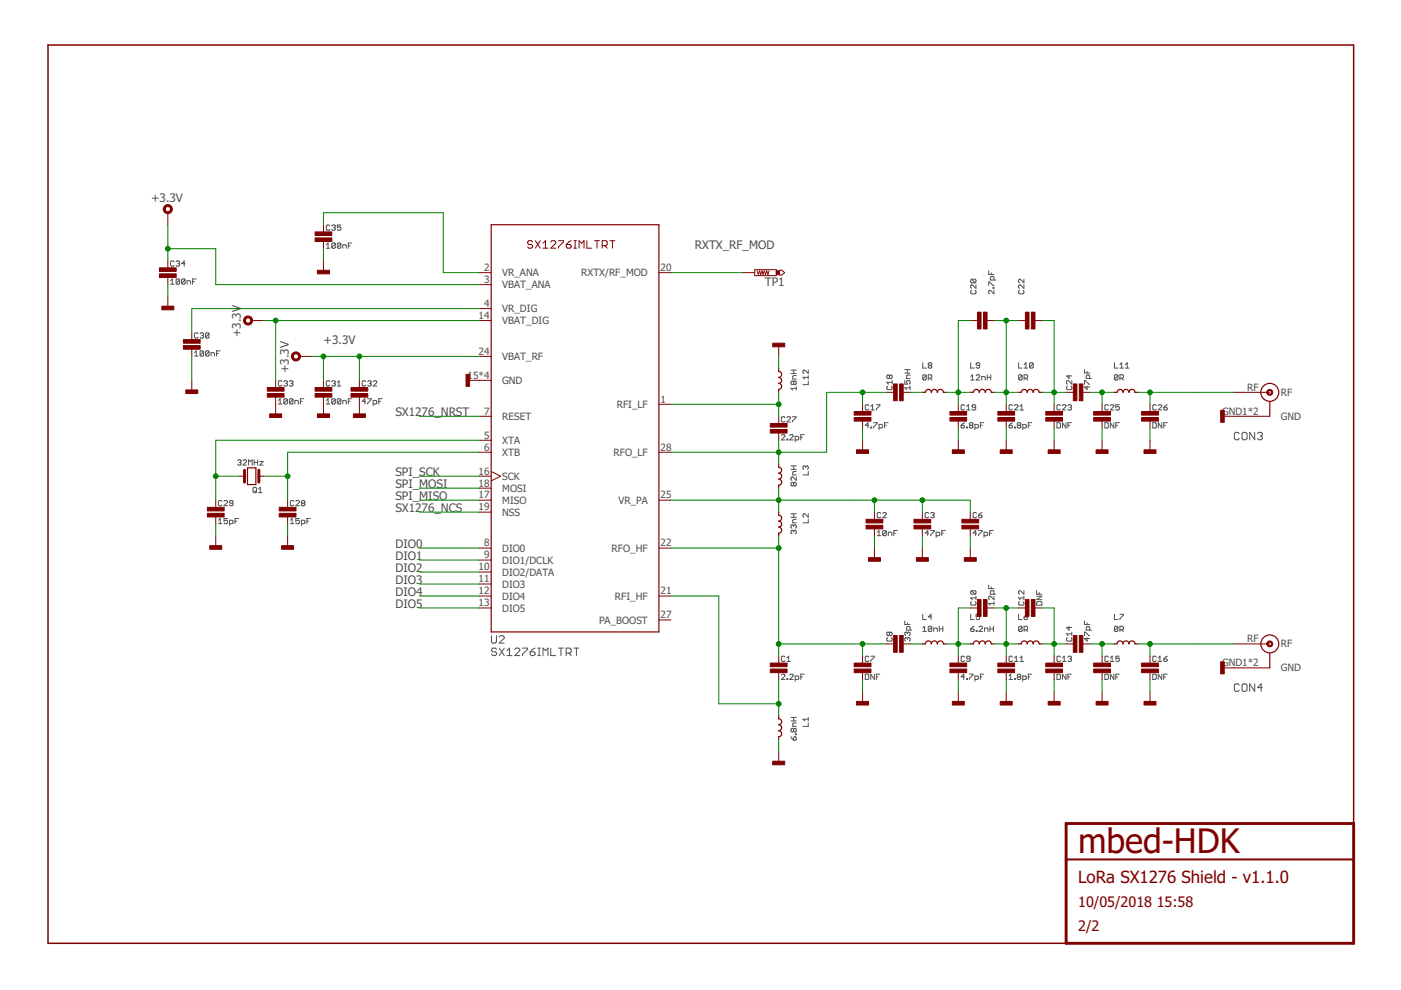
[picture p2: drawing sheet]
<svg xmlns="http://www.w3.org/2000/svg" width="297mm" height="210mm" viewBox="0 0 297 210" stroke-linecap="round" stroke-linejoin="round" font-family="sans-serif">
<g fill="none" stroke="#505050" stroke-width=".21">
<path d="M36.2 59.5l.3-.4v1.2M36.9 55.5l-.2-.2h-.4l-.1 .2v.8l.1 .2h.4l.2-.2M37.3 55.5l.2-.2h.4l.2 .2-.2 .4M37.7 55.9h.2M37.9 55.9l.2 .2-.2 .4h-.4l-.2-.2M38.1 59.3v.8l-.2 .2h-.4l-.2-.2M38.1 59.3l-.2-.2h-.4l-.2 .2v.8M38.1 59.3l-.8 .8M39.2 59.3v.8l-.1 .2h-.4l-.2-.2M39.2 59.3l-.1-.2h-.4l-.2 .2v.8M39.2 59.3l-.7 .8M39.2 55.9h-.7l.6-.6v1.2"/>
<path d="M40.8 59.7h.4M41.6 59.1h-.8v1.2M69.2 51.9l.4-.4v1.1M69.2 52.6h.7M69.9 47.9l-.2-.2h-.3l-.2 .2v.7l.2 .2h.3l.2-.2M70.3 47.9l.2-.2h.4l.2 .2-.2 .4M70.7 48.3h.2M70.9 48.3l.2 .2-.2 .3h-.4l-.2-.2M71.1 51.7l-.2-.2h-.4l-.2 .2v.8M71.1 51.7v.8l-.2 .1h-.4l-.2-.1M71.1 51.7l-.8 .8M72.3 47.7h-.8v.6l.4-.2 .4 .2v.3l-.2 .2h-.4l-.2-.2"/>
<path d="M72.3 51.7l-.2-.2h-.4l-.2 .2v.8M72.3 51.7v.8l-.2 .1h-.4l-.2-.1M72.3 51.7l-.8 .8M72.7 52.6v-.7h.5l.2 .2v.5M73.9 52.1h.3M74.6 51.5h-.7v1.1M206 59.2l-.2 .2v.4l.2 .2h.7M206 59.2h.7l.2 .2v.4l-.2 .2M206 59.2l.7 .8M209.6 57.4v.8h1.1M210.2 57.8v.4M210.7 59.4v-.6l-.2-.2h-.3l-.2 .2v.6h1.1"/>
<path d="M217.1 59.2v.8l-.8-.8-.3 .2v.4l.2 .2M36.2 60.3h.7M39.7 60.3v-.8h.5l.2 .2v.6M41.2 74.8l.4-.4v1.1M41.2 75.5h.8M42 70.8l-.2-.2h-.4l-.2 .2v.7l.2 .2h.4l.2-.2M42.4 70.8l.2-.2h.4l.2 .2-.2 .3M42.8 71.1h.2M43 71.1l.2 .2-.2 .4h-.4l-.2-.2M43.2 74.6v.7l-.2 .2h-.4l-.2-.2M43.2 74.6l-.2-.2h-.4l-.2 .2v.7M43.2 74.6l-.8 .7"/>
<path d="M44.3 74.6v.7l-.2 .2h-.3l-.2-.2M44.3 74.6l-.2-.2h-.3l-.2 .2v.7M44.3 70.8l-.2-.2h-.3l-.2 .2v.7M44.3 70.8v.7l-.2 .2h-.3l-.2-.2M44.3 74.6l-.7 .7M44.3 70.8l-.7 .7M44.7 75.5v-.7h.6l.2 .1v.6M45.9 74.9h.4M46.7 74.4h-.8v1.1M167.7 79.2h1.1M167.7 78.5h1.1M168.3 78.5v.7"/>
<path d="M168.8 79.6h-.5l-.2 .2v.6h.7M171.4 78.5v.7l-.8-.7-.4 .2v.3l.2 .2M171.4 79.6v.8M188.6 79.7l-.2-.2-.4 .2v.4l.2 .2 .4-.2M188.6 79.7l.2-.2 .3 .2v.4l-.1 .2-.4-.2M188.6 79.7v.4M191.8 79.1h1.2M191.8 78.4h1.2M192.4 78.4v.7M193 79.5h-.6l-.2 .2v.6h.8M195.6 76.9v1.1h.8M196.4 79.7l-.2-.2h-.4l-.2 .2v.7"/>
<path d="M196.4 79.7v.7l-.2 .2h-.4l-.2-.2M196.4 79.7l-.8 .7M197 77.5l-.2-.2 .2-.4h.4l.1 .2-.1 .4M197 77.5l-.2 .2 .2 .3h.4l.1-.1-.1-.4M197 77.5h.4M205.8 76.9v1.1h.7M205.8 79.8l.4-.3v1.1M206 61.6l-.2 .1v.4l.2 .2h.7l.2-.2v-.4l-.2-.1M206.9 60.4v.7l-.9-.7-.2 .2v.3l.2 .2M207 79.7l.2-.2h.3l.2 .2v.1l-.7 .8h.7M207.7 77.5h-.5l-.2-.2 .2-.4h.3l.2 .2v.8l-.2 .1h-.3l-.2-.1M209.3 79.5v1.1"/>
<path d="M209.6 60.5v-.7l1.1 .7M210.1 79.5v1.1M210.5 60.9h.2v.2h-.2zM210.7 61.6v.7l-.7-.7-.4 .1v.4l.2 .2M216 76.9v1.1h.7M216.2 61.6l-.2 .1v.4l.2 .2h.7l.2-.2v-.4l-.2-.1M216.7 79.7l-.2-.2h-.3l-.2 .2v.7M216.7 79.7v.7l-.2 .2h-.3l-.2-.2M216.7 79.7l-.7 .7M217.1 60.4v.7l-.9-.7-.2 .2v.3l.2 .2M217.1 78h.8M217.1 77.3l.4-.4v1.1"/>
<path d="M219.1 77.1v.8l-.2 .1h-.4l-.2-.1M219.1 77.1l-.2-.2h-.4l-.2 .2v.8M219.1 77.1l-.8 .8M226.7 79.5v.8l-.6-.6h1.1M229.9 78.4v.7h1.1M230.5 78.7v.4M236.3 76.9v1.1h.7M237 79.7l-.2-.2h-.3l-.2 .2v.7M237 79.7v.7l-.2 .2h-.3l-.2-.2M237 79.7l-.7 .7M237.4 78h.8M237.4 77.3l.4-.4v1.1"/>
<path d="M238.6 78h.8M238.6 77.3l.4-.4v1.1M50.4 97.7l.2-.2h.3l.2 .2-.2 .3M50.8 98h.1M50.9 98l.2 .2-.2 .4h-.3l-.2-.2M51.5 97.7l.2-.2h.4l.2 .2-.8 .9h.8M52.7 98.6v-1.1l.4 .4 .4-.4v1.1M53.9 98h.7M53.9 97.5v1.1M54.6 97.5v1.1M55.1 97.9h.7l-.7 .7h.7M59 85.7h.8"/>
<path d="M59 84.9l.4-.4v1.2M59.8 80.9l-.2-.2h-.4l-.2 .2v.8l.2 .2h.4l.2-.2M60.2 80.9l.2-.2h.3l.2 .2-.2 .4M60.6 81.3h.1M60.7 81.3l.2 .2-.2 .4h-.3l-.2-.2M60.9 84.7v.8l-.2 .2h-.3l-.2-.2M60.9 84.7l-.2-.2h-.3l-.2 .2v.8M60.9 84.7l-.7 .8M61.4 80.9l.1-.2h.4l.2 .2-.2 .4M61.7 81.3h.2M61.9 81.3l.2 .2-.2 .4h-.4l-.1-.2M62.1 84.7v.8l-.2 .2h-.4l-.1-.2"/>
<path d="M62.1 84.7l-.2-.2h-.4l-.1 .2v.8M62.1 84.7l-.7 .8M62.5 85.7v-.8h.6l.2 .2v.6M63.7 85.1h.4M64.4 84.5h-.7v1.2M69.2 84.9l.4-.4v1.2M69.2 85.7h.7M69.9 80.9l-.2-.2h-.3l-.2 .2v.8l.2 .2h.3l.2-.2M70.3 80.9l.2-.2h.4l.2 .2-.2 .4M70.7 81.3h.2M70.9 81.3l.2 .2-.2 .4h-.4l-.2-.2M71.1 84.7v.8l-.2 .2h-.4l-.2-.2"/>
<path d="M71.1 84.7l-.2-.2h-.4l-.2 .2v.8M71.1 84.7l-.8 .8M71.5 81.9h.8M71.5 81.1l.4-.4v1.2M72.3 84.7v.8l-.2 .2h-.4l-.2-.2M72.3 84.7l-.2-.2h-.4l-.2 .2v.8M72.3 84.7l-.8 .8M72.7 85.7v-.8h.5l.2 .2v.6M73.9 85.1h.3M74.6 84.5h-.7v1.2M77.5 80.9l-.2-.2h-.3l-.2 .2v.8l.2 .2h.3l.2-.2M77.5 85.1h-.7l.5-.6v1.2"/>
<path d="M78 84.5h.7l-.7 1.2M78 80.9l.1-.2h.4l.2 .2-.2 .4M78.3 81.3h.2M78.5 81.3l.2 .2-.2 .4h-.4l-.1-.2M79.1 85.7h.6l.2-.2v-.4l-.2-.2h-.6v1.1M79.1 80.9l.2-.2h.4l.2 .2v.2l-.8 .8h.8M80.3 85.1h.4M81 84.5h-.7v1.2M165.7 92.4l.2-.2h.3l.2 .2-.7 .9h.7M166.4 88.5l-.2-.2h-.3l-.2 .2v.8l.2 .2h.3l.2-.2M166.8 93.1h.2v.2h-.2zM166.8 88.5l.2-.2h.4l.2 .2v.2l-.8 .8h.8"/>
<path d="M167.4 92.4l.2-.2h.4l.2 .2-.8 .9h.8M167.7 99.5h1.1M167.7 98.8h1.1M168 88.3h.8l-.8 1.2M168.3 81l.1-.2 .4 .2v.4l-.2 .2-.3-.2M168.3 81v.4M168.3 98.8v.7M168.3 81l-.2-.2-.4 .2v.4l.2 .2 .4-.2M168.6 93.3h.6l.2-.2v-.4l-.2-.2h-.6v1.1M168.8 82v.7M168.8 99.9h-.5l-.2 .2v.6h.7M168.8 82.3h-1.1l.4 .4"/>
<path d="M169.8 92.7h.3M170.5 92.2h-.7v1.1M170.8 99l-.2-.2-.4 .2v.3l.2 .2M170.8 99l.2-.2 .4 .2v.3l-.2 .2M170.8 99v.1M171.4 99.9v.8h-1.2M171.4 80h-1.2l.4 .4M171.4 80.8v.8h-1.2M184.2 86l-.2-.2h-.4l-.1 .2v.7l.1 .2h.4l.2-.2M184.2 90.2h-.7l.5-.6v1.1M184.6 90.6h.2v.1h-.2zM184.6 86.9h.8"/>
<path d="M184.6 86.2l.4-.4v1.1M185.2 89.6h.7l-.7 1.1M185.8 85.8h.7l-.7 1.1M186.4 90.7h.5l.2-.1v-.4l-.2-.2h-.5v1.1M187.5 90.2h.4M188.2 81.9l-.2 .1v.4l.2 .2h.8l.1-.2v-.4l-.1-.1M188.3 89.6h-.8v1.1M189.1 80.7v.7M189.1 81.1h-1.1l.4 .3M191.8 80.7v.7h.6l-.2-.3 .2-.4h.4l.2 .2v.4l-.2 .1M193 81.9v.7M193 82.2h-1.2l.4 .4"/>
<path d="M196.8 80.2h.6l.1-.2-.1-.5h-.6v1.1M197.2 80.2l.3 .4M203.8 90.2h.5l.2 .4-.2 .1h-.3l-.2-.1zM204.5 89.6l-.7 .6M204.5 86l-.2-.2h-.3l-.2 .2v.7l.2 .2h.3l.2-.2M204.9 90.6h.2v.1h-.2zM204.9 86.9h.8M204.9 86.2l.4-.4v1.1M205.7 90.2l-.2-.2 .2-.4h.4l.2 .2-.2 .4M205.7 90.2l-.2 .2 .2 .3h.4l.2-.1-.2-.4M205.7 90.2h.4M205.8 80.6h.7"/>
<path d="M206.7 90.7h.5l.2-.1v-.4l-.2-.2h-.5v1.1M206.9 86.4h-.6l-.2-.2 .2-.4h.4l.2 .2v.7l-.2 .2h-.4l-.2-.2M207.9 90.2h.3M208.1 80.6v-.8h.6l.2 .2v.6M208.6 89.6h-.7v1.1M209.3 80h.8M213.9 90.2h.6l.2 .4-.2 .1h-.4l-.2-.1zM214.7 89.6l-.8 .6M214.7 86l-.2-.2h-.4l-.2 .2v.7l.2 .2h.4l.2-.2M215.1 90.6h.2v.1h-.2zM215.1 86l.2-.2h.3l.2 .2-.7 .9h.7M215.9 90.2l-.2-.2 .2-.4h.3l.2 .2-.2 .4"/>
<path d="M215.9 90.2l-.2 .2 .2 .3h.3l.2-.1-.2-.4M215.9 90.2h.3M216.3 86.2l.3-.4v1.1M216.3 86.9h.7M216.9 90.7h.5l.2-.1v-.4l-.2-.2h-.5v1.1M217.1 80.2h.6l.2-.2v-.3l-.2-.2h-.6v1.1M217.5 80.2l.4 .4M218 90.2h.4M218.8 89.6h-.8v1.1M224.1 89.6h.5l.2 .2v.8l-.2 .1h-.5zM224.8 86l-.2-.2h-.3l-.2 .2v.7l.2 .2h.3l.2-.2M225.3 86l.1-.2h.4l.2 .2-.7 .9h.7"/>
<path d="M226 89.6v1.1l-.7-1.1v1.1M226.3 81.9l-.2 .1v.4l.2 .2h.8l.1-.2v-.4l-.1-.1M226.4 90.2h.4M226.4 86l.2-.2h.4l.2 .2-.2 .4M226.8 86.4h.2M227 86.4l.2 .2-.2 .3h-.4l-.2-.2M227.2 89.6h-.8v1.1M227.2 80.7v.7l-.7-.7-.4 .2v.4l.2 .1M229.9 81.4v-.7l1.1 .7M230.5 81.9v.7l-.6-.6h1.1M231 80.3v-.6l-.1-.2h-.4l-.2 .2v.6h1.1M234.3 89.6h.5l.2 .2v.8l-.2 .1h-.5z"/>
<path d="M235 86l-.2-.2h-.4l-.1 .2v.7l.1 .2h.4l.2-.2M235.4 86l.2-.2h.4l.2 .2-.8 .9h.8M236.2 89.6v1.1l-.8-1.1v1.1M236.6 90.2h.4M237.3 85.8h-.7v.6l.4-.2 .3 .2v.3l-.1 .2h-.4l-.2-.2M237.3 89.6h-.7v1.1M237.4 80.2h.6l.2-.2v-.3l-.2-.2h-.6v1.1M237.8 80.2l.4 .4M244.4 89.6h.6l.2 .2v.8l-.2 .1h-.6zM245.2 86l-.2-.2h-.4l-.2 .2v.7l.2 .2h.4l.2-.2M245.6 86l.2-.2h.3l.2 .2-.7 .9h.7M246.3 89.6v1.1l-.7-1.1v1.1"/>
<path d="M246.7 86.4h.6l.2 .3-.2 .2h-.4l-.2-.2zM246.7 90.2h.4M247.5 89.6h-.8v1.1M247.5 85.8l-.8 .6M262.7 91.9l-.2-.2h-.5l-.3 .2v1.1l.3 .2h.5l.2-.2M263.3 91.9l.3-.2h.5l.3 .2v1.1l-.3 .2h-.5l-.3-.2zM266 91.7v1.5l-1-1.5v1.5M266.6 91.9l.3-.2h.5l.3 .2v.3l-.3 .3M267.1 92.5h.3M267.4 92.5l.3 .2v.3l-.3 .2h-.5l-.3-.2M46.3 111h.8M46.3 110.3l.4-.4v1.1"/>
<path d="M47.1 106.3l-.2-.2h-.4l-.2 .2v.8l.2 .1h.4l.2-.1M47.5 106.3l.2-.2h.3l.2 .2v.2l-.7 .7h.7M48.2 109.9h-.7v.6l.4-.2 .3 .2v.4l-.2 .1h-.3l-.2-.1M48.7 111h.5l.2-.1v-.4l-.2-.2h-.5v1.1M49.4 106.7h-.5l-.2-.2 .2-.4 .5 .2v.8l-.2 .1-.5-.1M49.8 110.5h.4M50.6 109.9h-.8v1.1M53.6 103.5l.2-.2 .6 .2v.8l-.2 .2h-.4l-.2-.2zM54 104.1l.4 .4M54.8 104.5h.7M54.8 103.7l.4-.4v1.2M61.6 110.3l.3-.4v1.1"/>
<path d="M61.6 111h.7M62.3 106.3l-.2-.2h-.4l-.1 .2v.8l.1 .1h.4l.2-.1M62.7 106.3l.2-.2h.4l.2 .2v.2l-.8 .7h.8M63.5 109.9h-.8v.6l.6-.2 .2 .2v.4l-.2 .1h-.4l-.2-.1M63.9 111h.6l.1-.1v-.4l-.1-.2h-.6v1.1M64.1 106.7l-.2-.2 .2-.4h.4l.1 .2-.1 .4M64.1 106.7l-.2 .2 .2 .3h.4l.1-.1-.1-.4M64.1 106.7h.4M65.1 110.5h.3M65.8 109.9h-.7v1.1M167.7 109.7h1.1M167.7 108.9h1.1"/>
<path d="M168.3 102.5l.1-.2 .4 .2v.3l-.2 .2-.3-.2M168.3 111.5l.1-.2 .4 .2v.3l-.2 .2M168.3 112.6l.1-.2 .4 .2v.4l-.2 .2M168.3 102.5v.3M168.3 108.9v.8M168.3 111.5v.2M168.3 112.6v.2M168.3 102.5l-.2-.2-.4 .2v.3l.2 .2 .4-.2M168.3 111.5l-.2-.2-.4 .2v.3l.2 .2M168.3 112.6l-.2-.2-.4 .2v.4l.2 .2M168.8 101.1v.8l-.7-.8-.4 .2v.4l.2 .2M168.8 110.1h-.5l-.2 .2v.5h.7"/>
<path d="M171.4 110.1v.7h-1.2M171.4 108.9v.8l-.8-.8-.4 .2v.4l.2 .2M186 112.8l.4-.3v1.1M186 113.6h.7M186.7 108.8l-.2-.1-.5 .1v.8l.2 .2 .5-.2M187.2 108.8l.1-.1h.4l.2 .1v.2l-.7 .8h.7M187.9 112.6v.8l-.2 .2h-.4l-.1-.2M187.9 112.6l-.2-.1h-.4l-.1 .1v.8M187.9 112.6l-.7 .8M188.3 113.6v-.8h.6l.2 .2v.6M189.5 113h.4M190.2 112.5h-.7v1.1"/>
<path d="M196.9 113h-.7l.5-.5v1.1M196.9 108.8l-.2-.1-.5 .1v.8l.1 .2 .6-.2M197.3 112.5h.8l-.8 1.1M197.3 108.8l.2-.1h.4l.2 .1-.2 .4M197.7 109.2h.2M197.9 109.2l.2 .2-.2 .4h-.4l-.2-.2M198.5 113.6h.6l.1-.2v-.4l-.1-.2h-.6v1.2M199.7 113h.3M200.4 112.5h-.7v1.1M207.1 113h-.8l.6-.5v1.1M207.1 108.8l-.2-.1-.6 .1v.8l.2 .2 .6-.2M207.5 112.5h.7l-.7 1.1"/>
<path d="M207.5 109.2h.5l.2 .4-.2 .2h-.3l-.2-.2zM208.2 108.7l-.7 .5M208.6 113.6h.6l.2-.2v-.4l-.2-.2h-.6v1.2M209.8 113h.4M210.6 112.5h-.8v1.1M104.2 134.8v1.3l.3 .3h.5l.3-.3v-1.3M105.3 137.7l-.3-.3h-.5l-.3 .3v.2l.3 .3h.5l.3 .3v.2l-.3 .3h-.5l-.3-.3M105.8 135l.3-.2h.5l.3 .2v.3l-1.1 1.1h1.1M105.9 137.4l1 1.6M106.9 137.4l-1 1.6M107.5 139h1M107.5 137.9l.5-.5v1.6"/>
<path d="M109.1 137.7l.3-.3h.5l.3 .3v.2l-1.1 1.1h1.1M110.8 137.4h1v.3l-1 1v.3M112.4 138.2h.8l.3 .3v.2l-.3 .3h-.5l-.3-.3zM113.5 137.4l-1.1 .8M114 137.4h.6M114 139h.6M114.3 137.4v1.6M115.1 139v-1.6l.6 .5 .5-.5v1.6M116.8 137.4v1.6h1M118.4 137.4h1.1M118.9 137.4v1.6M120 138.5h.8l.3-.3v-.5l-.3-.3h-.8v1.6"/>
<path d="M120.6 138.5l.5 .5M121.7 137.4h1M122.2 137.4v1.6M166.4 139.3l-.2-.2h-.3l-.2 .2v.8l.2 .2h.3l.2-.2M166.8 139.5l.4-.4v1.2M184.2 139.3l-.2-.2h-.4l-.1 .2v.8l.1 .2h.4l.2-.2M184.6 139.1h.8v.2l-.8 .8v.2M188.2 135.2l-.2 .2v.3l.2 .2h.8l.1-.2v-.3l-.1-.2M188.6 134.2l-.2-.2-.4 .2v.4l.2 .2 .4-.2M188.6 134.2l.2-.2 .3 .2v.4l-.1 .2-.4-.2M188.6 134.2v.4M191.8 131.7v.7h1.2"/>
<path d="M192.4 135.4l-.2-.2-.4 .2v.3l.2 .2M192.4 134.2l-.2-.2-.4 .2v.4l.2 .2M192.4 135.4l.2-.2 .4 .2v.3l-.2 .2M192.4 132.1v.3M192.4 134.2v.2M192.4 135.4v.2M192.4 134.2l.2-.2 .4 .2v.4l-.2 .2M193 133.6v-.6l-.2-.2h-.4l-.2 .2v.6h1.1M195.6 133.2l.4-.4v1.1M195.6 133.9h.8M195.6 130.2v1.2h.8M197.5 133v.7l-.1 .2h-.4l-.2-.2"/>
<path d="M197.5 133l-.1-.2h-.4l-.2 .2v.7M197.5 133l-.7 .7M197.5 130.8h-.7l.6-.6v1.2M198 133.9v-.7h.5l.2 .1v.6M199.2 132.8v1.1M199.2 133.3h.7M199.9 132.8v1.1M204.5 139.3l-.2-.2h-.3l-.2 .2v.8l.2 .2h.3l.2-.2M205.7 139.7h-.6l-.2-.2 .2-.4h.4l.2 .2v.8l-.2 .2h-.4l-.2-.2M205.8 133.3h.6l.1 .4-.1 .2h-.4l-.2-.2zM205.8 130.2v1.2h.7M206 125.2l-.2 .2v.4l.2 .2h.7"/>
<path d="M206 127.6l-.2 .2v.3l.2 .2h.7l.2-.2v-.3l-.2-.2M206 125.2h.7l.2 .2v.4l-.2 .2M206 125.2l.7 .8M206.5 132.8l-.7 .5M206.9 126.4v.7M206.9 126.8h-1.1l.4 .3M207 133.7h.2v.2h-.2zM207.6 133l.2-.2h.3l.2 .2v.2l-.7 .7h.7M207.7 130.2h-.7v.6l.3-.2 .4 .2-.2 .6h-.3l-.2-.2M208.7 133.9v-.7h.6l.2 .1v.6M209.6 124.1v.7h1.1M209.9 133.3h.7"/>
<path d="M209.9 132.8v1.1M210.2 124.4v.4M210.6 132.8v1.1M210.7 128h-1.1l.4 .3M210.7 126v-.6l-.2-.2h-.3l-.2 .2v.6h1.1M210.7 126.4v.7l-.7-.7-.4 .2v.4l.2 .1M210.7 127.6v.7M214.7 139.3l-.2-.2h-.4l-.2 .2v.8l.2 .2h.4l.2-.2M215.1 139.5l.4-.4v1.2M216 130.2v1.2h.7M216.2 127.6l-.2 .2v.3l.2 .2h.7l.2-.2v-.3l-.2-.2M216.3 139.5l.3-.4v1.2"/>
<path d="M216.7 133v.7l-.2 .2h-.3l-.2-.2M216.7 133l-.2-.2h-.3l-.2 .2v.7M216.7 133l-.7 .7M217.1 125.2v.8l-.8-.8-.3 .2v.4l.2 .2M217.1 126.4v.7M217.1 126.8h-1.1l.3 .3M217.1 133.5h.6l.2-.2v-.3l-.2-.2h-.6v1.1M217.1 130.8h.6l.2 .4-.2 .2h-.4l-.2-.2zM217.5 133.5l.4 .4M217.9 130.2l-.8 .6M219.8 126.4h1.1l-1.1 .7h1.1M219.8 125.2v.8h1.1"/>
<path d="M219.8 127.8l.2-.2h.7l.2 .2v.5h-1.1zM220.3 125.6v.4M224.8 139.3l-.2-.2h-.3l-.2 .2v.8l.2 .2h.3l.2-.2M225.3 139.5l.3-.4v1.2M226.3 135.2l-.2 .2 .2 .5h.8l.1-.2v-.3l-.1-.2M226.4 139.3l.2-.2h.4l.2 .2-.2 .4M226.7 132.8v.8l-.6-.6h1.1M226.8 139.7h.2M227 139.7l.2 .2-.2 .4h-.4l-.2-.2M227.2 134v.8M227.2 134.4h-1.1l.4 .4M229.9 134.8v-.8l1.1 .8"/>
<path d="M229.9 131.7v.7h1.1M230.5 135.2v.7l-.6-.5h1.1M230.5 132.1v.3M231 133.6v-.6l-.1-.2h-.4l-.2 .2v.6h1.1M235 139.3l-.2-.2h-.4l-.1 .2v.8l.1 .2h.4l.2-.2M235.4 139.5l.4-.4v1.2M236.3 130.2v1.2h.7M237 133v.7l-.2 .2h-.3l-.2-.2M237 133l-.2-.2h-.3l-.2 .2v.7M237 133l-.7 .7M237.3 139.1h-.7v.6l.4-.2 .3 .2-.1 .6h-.4l-.2-.2M237.4 133.5h.6l.2-.2v-.3l-.2-.2h-.6v1.1"/>
<path d="M237.4 130.2h.8l-.8 1.2M237.8 133.5l.4 .4M245.2 139.3l-.2-.2h-.4l-.2 .2v.8l.2 .2h.4l.2-.2M245.6 139.5l.3-.4v1.2M246.7 139.7h.6l.2 .4-.2 .2h-.4l-.2-.2zM247.5 139.1l-.8 .6M165.7 143.1l.2-.2h.3l.2 .2v.2l-.7 .8h.7M166.8 143.9h.2v.2h-.2zM166.8 140.3h.8M167.4 143.1l.2-.2h.4l.2 .2v.2l-.8 .8h.8M167.7 156.2l.6 .8M167.7 152.8h1.1"/>
<path d="M167.7 152.1h1.1M168.3 154.6l.1-.2 .4 .2v.4l-.2 .2-.3-.2M168.3 152.1v.7M168.3 154.6v.4M168.3 154.6l-.2-.2-.4 .2v.4l.2 .2 .4-.2M168.4 156.2l.4 .2v.4l-.2 .2h-.3v-.6zM168.6 144.1h.6l.2-.2v-.4l-.2-.2h-.6v1.1M168.6 155.6h.2v.2h-.2zM168.8 153.3h-.5l-.2 .2v.5h.7M169.8 143.5h.3M170.5 142.9h-.7v1.2M171.4 153.3v.7h-1.2"/>
<path d="M171.4 152.1v.7M171.4 152.5h-1.2l.4 .3M183.5 142.9h.5l.2 .2v.8l-.2 .2h-.5zM185.4 142.9v1.2l-.8-1.2v1.2M185.8 143.5h.4M186.5 142.9h-.7v1.2M204.5 143.5h-.7l.5-.6v1.2M204.9 143.9h.2v.2h-.2zM205.5 142.9h.8l-.8 1.2M206.7 144.1h.5l.2-.2v-.4l-.2-.2h-.5v1.1M207.9 143.5h.3M208.6 142.9h-.7v1.2"/>
<path d="M213.9 144.1h.8M213.9 143.3l.4-.4v1.2M215.1 143.9h.2v.2h-.2zM215.1 140.3h.7M215.9 143.5l-.2 .2 .2 .4h.3l.2-.2-.2-.4M215.9 143.5l-.2-.2 .2-.4h.3l.2 .2-.2 .4M215.9 143.5h.3M216.3 140.3h.7M216.9 144.1h.5l.2-.2v-.4l-.2-.2h-.5v1.1M218 143.5h.4M218.8 142.9h-.8v1.2M224.1 142.9h.5l.2 .2v.8l-.2 .2h-.5z"/>
<path d="M225.3 140.3h.7M226 142.9v1.2l-.7-1.2v1.2M226.4 143.5h.4M227.2 142.9h-.8v1.2M234.3 142.9h.5l.2 .2v.8l-.2 .2h-.5zM235.4 140.3h.8M236.2 142.9v1.2l-.8-1.2v1.2M236.6 143.5h.4M237.3 142.9h-.7v1.2M244.4 142.9h.6l.2 .2v.8l-.2 .2h-.6zM245.6 140.3h.7M246.3 142.9v1.2l-.7-1.2v1.2"/>
<path d="M246.7 143.5h.4M247.5 142.9h-.8v1.2M262.7 145.3l-.2-.3h-.5l-.3 .3v1l.3 .3h.5l.2-.3M263.6 145h.5l.3 .3v1l-.3 .3h-.5l-.3-.3v-1zM266 145v1.6l-1-1.6v1.6M267.7 145.8h-1.1l.8-.8v1.6"/>
</g>
<path d="M287 174.6v-165.1h-276.8v190.5h215.8" fill="none" stroke="#800000" stroke-width=".32"/>
<path d="M51.8 99.7v2.5M54.9 99.7v2.5M226 174.6h61v25.4h-61z" fill="none" stroke="#800000" stroke-width=".61"/>
<path d="M226 182.2h61" fill="none" stroke="#800000" stroke-width=".42"/>
<g fill="none" stroke="#800000" stroke-width=".25">
<path d="M104.1 47.6h35.6v86.4h-35.6zM165.1 78.1v.6a.63 .63 0 0 1 .6 .7 .63 .63 0 0 1-.6 .6 .63 .63 0 0 1 .6 .6 .63 .63 0 0 1-.6 .7 .63 .63 0 0 1 .6 .6 .63 .63 0 0 1-.6 .6v.7M52.5 99.2h1.8v3.5h-1.8zM165.1 98.4v.7a.63 .63 0 0 1 .6 .6 .63 .63 0 0 1-.6 .6 .63 .63 0 0 1 .6 .7 .63 .63 0 0 1-.6 .6 .63 .63 0 0 1 .6 .6 .63 .63 0 0 1-.6 .7v.6M195.6 83.2h.6a.63 .63 0 0 1 .6-.7 .63 .63 0 0 1 .7 .7 .63 .63 0 0 1 .6-.7 .63 .63 0 0 1 .6 .7 .63 .63 0 0 1 .7-.7 .63 .63 0 0 1 .6 .7h.6M205.7 83.2h.7a.63 .63 0 0 1 .6-.7 .63 .63 0 0 1 .6 .7 .63 .63 0 0 1 .7-.7 .63 .63 0 0 1 .6 .7 .63 .63 0 0 1 .6-.7 .63 .63 0 0 1 .7 .7h.6M215.9 83.2h.6a.63 .63 0 0 1 .6-.7 .63 .63 0 0 1 .7 .7 .63 .63 0 0 1 .6-.7 .63 .63 0 0 1 .7 .7 .63 .63 0 0 1 .6-.7 .63 .63 0 0 1 .6 .7h.7M236.2 83.2h.6a.63 .63 0 0 1 .7-.7 .63 .63 0 0 1 .6 .7 .63 .63 0 0 1 .6-.7 .63 .63 0 0 1 .7 .7 .63 .63 0 0 1 .6-.7 .63 .63 0 0 1 .6 .7h.7M269.2 85.2v3.1M165.1 108.6v.6a.63 .63 0 0 1 .6 .7 .63 .63 0 0 1-.6 .6 .63 .63 0 0 1 .6 .6 .63 .63 0 0 1-.6 .7 .63 .63 0 0 1 .6 .6 .63 .63 0 0 1-.6 .6v.7M195.6 136.5h.6a.63 .63 0 0 1 .6-.6 .63 .63 0 0 1 .7 .6 .63 .63 0 0 1 .6-.6 .63 .63 0 0 1 .6 .6 .63 .63 0 0 1 .7-.6 .63 .63 0 0 1 .6 .6h.6M205.7 136.5h.7a.63 .63 0 0 1 .6-.6 .63 .63 0 0 1 .6 .6 .63 .63 0 0 1 .7-.6 .63 .63 0 0 1 .6 .6 .63 .63 0 0 1 .6-.6 .63 .63 0 0 1 .7 .6h.6"/>
<path d="M215.9 136.5h.6a.63 .63 0 0 1 .6-.6 .63 .63 0 0 1 .7 .6 .63 .63 0 0 1 .6-.6 .63 .63 0 0 1 .7 .6 .63 .63 0 0 1 .6-.6 .63 .63 0 0 1 .6 .6h.7M236.2 136.5h.6a.63 .63 0 0 1 .7-.6 .63 .63 0 0 1 .6 .6 .63 .63 0 0 1 .6-.6 .63 .63 0 0 1 .7 .6 .63 .63 0 0 1 .6-.6 .63 .63 0 0 1 .6 .6h.7M269.2 138.6v3M165.1 151.8v.6a.63 .63 0 0 1 .6 .6 .63 .63 0 0 1-.6 .7 .63 .63 0 0 1 .6 .6 .63 .63 0 0 1-.6 .6 .63 .63 0 0 1 .6 .7 .63 .63 0 0 1-.6 .6v.6"/>
<circle cx="269.2" cy="83.2" r="1.91"/>
<circle cx="269.2" cy="136.5" r="1.91"/>
</g>
<g fill="none" stroke="#800000" stroke-width=".21">
<path d="M35.6 45.1v2.5M35.6 55.3v1.5M35.6 58.8v1.5M68.6 47.6v1.6M68.6 51.2v1.5M68.6 55.3v2.5M101.6 57.8h2.5M112.9 51.3l-.3-.3h-.5l-.2 .3v.3l.2 .2h.5l.3 .3v.2l-.3 .3h-.5l-.2-.3M113.5 51l1.1 1.6M114.6 51l-1.1 1.6M115.1 52.6h1.1M115.1 51.6l.6-.6v1.6"/>
<path d="M116.8 51.3l.2-.3h.6l.2 .3v.3l-1 1h1M118.4 51h1.1v.3l-1.1 1v.3M120.1 51.8h.7l.3 .3v.2l-.3 .3h-.5l-.2-.3zM121.1 51l-.5 .3-.5 .5M121.7 51h.5M121.7 52.6h.5M121.9 51v1.6M122.8 52.6v-1.6l.5 .6 .5-.6v1.6M124.4 51v1.6h1.1M126 51h1.1M126.6 51v1.6M127.7 52.1h.8l.2-.3v-.5l-.2-.3h-.8v1.6"/>
<path d="M128.2 52.1l.5 .5M129.3 51h1.1M129.9 51v1.6M139.7 57.8h2.5M157.5 57.8h2.5M160 57.2h4.6v1.2h-4.6zM160.5 57.4l.3 .8 .2-.8 .3 .8 .2-.8 .3 .8 .3-.8 .2 .8 .3-.8 .2 .8 .3-.8M165.2 57.3h.5l.7 .5-.7 .5h-.5zM35.6 62.9v2.5M40.7 70.5v1.5M40.7 74v1.6M53.4 68h2.5"/>
<path d="M63.5 75.6h2.6M101.6 60.3h2.5M101.6 65.4h2.5M101.6 68h2.5M101.6 75.6h2.5M165.1 73v2.6M205.7 68h1.5M209.3 68h1.5M215.9 68h1.5M219.4 68h1.6M40.7 80.6v2.6M58.4 80.6v1.6"/>
<path d="M58.4 84.2v4.1M68.6 80.6v1.6M68.6 84.2v4.1M76.2 80.6v1.6M76.2 84.2v4.1M99.1 80.6h5M101.6 93.3h2.5M101.6 95.9h2.5M101.6 88.3h2.5M104.1 100l2 1-2 1M139.7 95.9h2.5M139.7 85.7h2.5"/>
<path d="M165.1 88.3v1.5M165.1 91.8v1.5M182.9 85.7v1.5M182.9 89.3v1.5M182.9 93.3v2.6M187.9 83.2h1.6M191.5 83.2h1.5M203.2 85.7v1.5M203.2 89.3v1.5M203.2 93.3v2.6M213.3 85.7v1.5M213.3 89.3v1.5"/>
<path d="M213.3 93.3v2.6M223.5 85.7v1.5M223.5 89.3v1.5M223.5 93.3v2.6M226 83.2h1.6M229.6 83.2h1.5M233.7 85.7v1.5M233.7 89.3v1.5M233.7 93.3v2.6M243.8 85.7v1.5M243.8 89.3v1.5M243.8 93.3v2.6"/>
<path d="M259.1 88.3h10.1M261.6 83.2h7.6M45.7 106v1.6M45.7 109.6v1.5M45.7 113.7v2.5M50.8 101h1M54.9 101h1M61 106v1.6M61 109.6v1.5M61 113.7v2.5M101.6 116.2h2.5M101.6 118.7h2.5"/>
<path d="M101.6 101h2.5M101.6 106h2.5M101.6 103.5h2.5M101.6 108.6h2.5M139.7 116.2h2.5M139.7 106h2.5M185.4 108.6v1.5M185.4 112.1v1.6M185.4 116.2v2.5M195.6 108.6v1.5M195.6 112.1v1.6M195.6 116.2v2.5"/>
<path d="M205.7 108.6v1.5M205.7 112.1v1.6M205.7 116.2v2.5M101.6 121.3h2.5M101.6 123.8h2.5M101.6 126.4h2.5M101.6 128.9h2.5M139.7 126.4h2.5M139.7 131.4h2.5M165.1 139.1v1.5M182.9 139.1v1.5M187.9 136.5h1.6"/>
<path d="M191.5 136.5h1.5M203.2 139.1v1.5M205.7 128.9h1.5M209.3 128.9h1.5M213.3 139.1v1.5M215.9 128.9h1.5M219.4 128.9h1.6M223.5 139.1v1.5M226 136.5h1.6M229.6 136.5h1.5M233.7 139.1v1.5M243.8 139.1v1.5"/>
<path d="M261.6 136.5h7.6M165.1 142.6v1.5M165.1 159.4v2.5M182.9 142.6v1.5M182.9 146.7v2.5M203.2 142.6v1.5M203.2 146.7v2.5M213.3 142.6v1.5M213.3 146.7v2.5M223.5 142.6v1.5M223.5 146.7v2.5M233.7 142.6v1.5"/>
<path d="M233.7 146.7v2.5M243.8 142.6v1.5M243.8 146.7v2.5M259.1 141.6h10.1"/>
</g>
<g fill="#800000" stroke="#800000" stroke-width=".21">
<path d="M163.3 140.6h3.6v.8h-3.6z"/>
<path d="M163.3 141.9h3.6v.7h-3.6z"/>
<path d="M163.8 161.4h2.6v.8h-2.6z"/>
<path d="M183.6 110.1h3.6v.8h-3.6z"/>
<path d="M183.6 111.4h3.6v.7h-3.6z"/>
<path d="M193.8 110.1h3.5v.8h-3.5z"/>
<path d="M193.8 111.4h3.5v.7h-3.5z"/>
<path d="M203.9 110.1h3.6v.8h-3.6z"/>
<path d="M203.9 111.4h3.6v.7h-3.6z"/>
<path d="M194.3 118.2h2.5v.8h-2.5z"/>
<path d="M204.4 118.2h2.6v.8h-2.6z"/>
<path d="M184.1 118.2h2.6v.8h-2.6z"/>
<path d="M181.1 140.6h3.6v.8h-3.6z"/>
<path d="M181.1 141.9h3.6v.7h-3.6z"/>
<path d="M189.5 134.7h.7v3.6h-.7z"/>
<path d="M190.7 134.7h.8v3.6h-.8z"/>
<path d="M201.4 140.6h3.6v.8h-3.6z"/>
<path d="M201.4 141.9h3.6v.7h-3.6z"/>
<path d="M207.2 127.1h.8v3.6h-.8z"/>
<path d="M208.5 127.1h.8v3.6h-.8z"/>
<path d="M211.6 140.6h3.5v.8h-3.5z"/>
<path d="M211.6 141.9h3.5v.7h-3.5z"/>
<path d="M217.4 127.1h.8v3.6h-.8z"/>
<path d="M218.7 127.1h.7v3.6h-.7z"/>
<path d="M221.7 140.6h3.6v.8h-3.6z"/>
<path d="M221.7 141.9h3.6v.7h-3.6z"/>
<path d="M227.6 134.7h.7v3.6h-.7z"/>
<path d="M228.8 134.7h.8v3.6h-.8z"/>
<path d="M231.9 140.6h3.5v.8h-3.5z"/>
<path d="M231.9 141.9h3.5v.7h-3.5z"/>
<path d="M242 140.6h3.6v.8h-3.6z"/>
<path d="M242 141.9h3.6v.7h-3.6z"/>
<path d="M181.6 148.7h2.5v.8h-2.5z"/>
<path d="M201.9 148.7h2.5v.8h-2.5z"/>
<path d="M212.1 148.7h2.5v.8h-2.5z"/>
<path d="M222.2 148.7h2.6v.8h-2.6z"/>
<path d="M232.4 148.7h2.5v.8h-2.5z"/>
<path d="M242.5 148.7h2.6v.8h-2.6z"/>
<path d="M181.1 87.2h3.6v.8h-3.6z"/>
<path d="M181.1 88.5h3.6v.8h-3.6z"/>
<path d="M189.5 81.4h.7v3.6h-.7z"/>
<path d="M190.7 81.4h.8v3.6h-.8z"/>
<path d="M201.4 87.2h3.6v.8h-3.6z"/>
<path d="M201.4 88.5h3.6v.8h-3.6z"/>
<path d="M207.2 66.2h.8v3.5h-.8z"/>
<path d="M208.5 66.2h.8v3.5h-.8z"/>
<path d="M211.6 87.2h3.5v.8h-3.5z"/>
<path d="M211.6 88.5h3.5v.8h-3.5z"/>
<path d="M217.4 66.2h.8v3.5h-.8z"/>
<path d="M218.7 66.2h.7v3.5h-.7z"/>
<path d="M221.7 87.2h3.6v.8h-3.6z"/>
<path d="M221.7 88.5h3.6v.8h-3.6z"/>
<path d="M227.6 81.4h.7v3.6h-.7z"/>
<path d="M228.8 81.4h.8v3.6h-.8z"/>
<path d="M231.9 87.2h3.5v.8h-3.5z"/>
<path d="M231.9 88.5h3.5v.8h-3.5z"/>
<path d="M242 87.2h3.6v.8h-3.6z"/>
<path d="M242 88.5h3.6v.8h-3.6z"/>
<path d="M181.6 95.4h2.5v.7h-2.5z"/>
<path d="M201.9 95.4h2.5v.7h-2.5z"/>
<path d="M212.1 95.4h2.5v.7h-2.5z"/>
<path d="M222.2 95.4h2.6v.7h-2.6z"/>
<path d="M232.4 95.4h2.5v.7h-2.5z"/>
<path d="M242.5 95.4h2.6v.7h-2.6z"/>
<path d="M163.3 89.8h3.6v.8h-3.6z"/>
<path d="M163.3 91.1h3.6v.7h-3.6z"/>
<path d="M163.8 72.8h2.6v.7h-2.6z"/>
<path d="M59.2 107.6h3.6v.7h-3.6z"/>
<path d="M59.2 108.8h3.6v.8h-3.6z"/>
<path d="M44 107.6h3.5v.7h-3.5z"/>
<path d="M44 108.8h3.5v.8h-3.5z"/>
<path d="M59.7 115.7h2.6v.8h-2.6z"/>
<path d="M44.5 115.7h2.5v.8h-2.5z"/>
<path d="M38.9 72h3.5v.8h-3.5z"/>
<path d="M38.9 73.3h3.5v.7h-3.5z"/>
<path d="M39.4 82.7h2.5v.7h-2.5z"/>
<path d="M98.8 79.4h.8v2.5h-.8z"/>
<path d="M66.8 82.2h3.6v.7h-3.6z"/>
<path d="M66.8 83.4h3.6v.8h-3.6z"/>
<path d="M74.4 82.2h3.6v.7h-3.6z"/>
<path d="M74.4 83.4h3.6v.8h-3.6z"/>
<path d="M67.3 87.8h2.5v.7h-2.5z"/>
<path d="M74.9 87.8h2.6v.7h-2.6z"/>
<path d="M56.7 82.2h3.5v.7h-3.5z"/>
<path d="M56.7 83.4h3.5v.8h-3.5z"/>
<path d="M57.2 87.8h2.5v.7h-2.5z"/>
<path d="M33.8 56.8h3.6v.8h-3.6z"/>
<path d="M33.8 58.1h3.6v.7h-3.6z"/>
<path d="M34.3 64.9h2.6v.8h-2.6z"/>
<path d="M66.8 49.2h3.6v.7h-3.6z"/>
<path d="M66.8 50.4h3.6v.8h-3.6z"/>
<path d="M67.3 57.3h2.5v.8h-2.5z"/>
<path d="M164.6 57.4h.6v.8h-.6z"/>
<path d="M258.8 87h.8v2.5h-.8z"/>
<path d="M258.8 140.3h.8v2.6h-.8z"/>
</g>
<g fill="#800000" stroke="#800000" stroke-width=".21">
<path d="M34.8 43.8a.97 .97 0 0 1 1.6 0 .97 .97 0 0 1-.5 1.5 .97 .97 0 0 1-1.3-1h.4a.56 .56 0 0 1 .8-.5 .56 .56 0 0 1 .2 .9 .56 .56 0 0 1-.9-.2l-.1-.2h-.4z" fill-rule="evenodd"/>
<path d="M51.8 67.4a.97 .97 0 0 1 1.6 0 .97 .97 0 0 1-.5 1.5 .97 .97 0 0 1-1.3-.9h.4a.56 .56 0 0 1 .8-.6 .56 .56 0 0 1 .2 .9 .56 .56 0 0 1-.9-.2l-.1-.1h-.4z" fill-rule="evenodd"/>
<path d="M62 75a.97 .97 0 0 1 1.6 0 .97 .97 0 0 1-.6 1.5 .97 .97 0 0 1-1.2-.9h.4a.56 .56 0 0 1 .7-.6 .56 .56 0 0 1 .3 .9 .56 .56 0 0 1-1-.1v-.2h-.4z" fill-rule="evenodd"/>
<path d="M268.8 82.7a.63 .63 0 0 1 1 .2 .63 .63 0 0 1-.4 .9 .63 .63 0 0 1-.8-.6h.2a.38 .38 0 0 1 .6-.3 .38 .38 0 0 1 .1 .6 .38 .38 0 0 1-.6-.2l-.1-.1h-.2z" fill-rule="evenodd"/>
<path d="M268.8 136.1a.62 .62 0 0 1 1 .1 .62 .62 0 0 1-.4 .9 .62 .62 0 0 1-.8-.6h.2a.38 .38 0 0 1 .6-.3 .38 .38 0 0 1 .1 .6 .38 .38 0 0 1-.6-.1l-.1-.2h-.2z" fill-rule="evenodd"/>
</g>
<g fill="none" stroke="#008000" stroke-width=".21">
<path d="M35.6 52.7h10.1v7.6h55.9M35.6 47.6v7.7M68.6 47.6v-2.5h25.4v12.7h7.6M68.6 52.7v2.6M142.2 57.8h15.3M35.6 60.3v2.6M40.7 75.6v5M55.9 68h45.7M58.4 68v12.6M66.1 75.6h35.5M68.6 75.6v5M76.2 75.6v5"/>
<path d="M101.6 65.4h-60.9v5.1M165.1 75.6v2.5M205.7 68h-2.5v17.7M210.8 68h5.1M213.3 68v17.7M221 68h2.5v17.7M88.9 88.3h12.7M101.6 95.9h-40.6v10.1M101.6 93.3h-55.9v12.7M142.2 85.7h22.9M165.1 83.2v5.1M165.1 93.3v5.1"/>
<path d="M182.9 83.2v2.5M182.9 90.8v2.5M187.9 83.2h-12.6v12.7h-33.1M193 83.2h2.6M200.6 83.2h5.1M203.2 90.8v2.5M210.8 83.2h5.1M213.3 90.8v2.5M221 83.2h5M223.5 90.8v2.5M231.1 83.2h5.1M233.7 83.2v2.5"/>
<path d="M233.7 90.8v2.5M241.3 83.2h20.3M243.8 83.2v2.5M243.8 90.8v2.5M45.7 111.1v2.6M45.7 101h5.1M55.9 101h5.1M61 111.1v2.6M88.9 116.2h12.7M88.9 106h12.7M88.9 101h12.7M88.9 108.6h12.7"/>
<path d="M88.9 103.5h12.7M88.9 118.7h12.7M142.2 116.2h22.9M142.2 106h63.5v2.6M165.1 103.5v5.1M165.1 113.7v25.4M185.4 106v2.6M185.4 113.7v2.5M195.6 106v2.6M195.6 113.7v2.5M205.7 113.7v2.5M88.9 126.4h12.7"/>
<path d="M88.9 128.9h12.7M88.9 121.3h12.7M88.9 123.8h12.7M142.2 126.4h10.2v22.8h12.7M165.1 136.5h22.8M182.9 136.5v2.6M193 136.5h2.6M200.6 136.5h5.1M205.7 128.9h-2.5v10.2M210.8 136.5h5.1M210.8 128.9h5.1M213.3 128.9v10.2"/>
<path d="M221 136.5h5M221 128.9h2.5v10.2M231.1 136.5h5.1M233.7 136.5v2.6M241.3 136.5h20.3M243.8 136.5v2.6M165.1 144.1v7.7M165.1 156.8v2.6M182.9 144.1v2.6M203.2 144.1v2.6M213.3 144.1v2.6M223.5 144.1v2.6"/>
<path d="M233.7 144.1v2.6M243.8 144.1v2.6"/>
</g>
<g fill="#008000" stroke="#008000" stroke-width=".21">
<circle cx="165.1" cy="116.2" r=".51"/>
<circle cx="165.1" cy="136.5" r=".51"/>
<circle cx="182.9" cy="136.5" r=".51"/>
<circle cx="165.1" cy="149.2" r=".51"/>
<circle cx="165.1" cy="106" r=".51"/>
<circle cx="195.6" cy="106" r=".51"/>
<circle cx="185.4" cy="106" r=".51"/>
<circle cx="203.2" cy="136.5" r=".51"/>
<circle cx="213.3" cy="128.9" r=".51"/>
<circle cx="213.3" cy="136.5" r=".51"/>
<circle cx="223.5" cy="136.5" r=".51"/>
<circle cx="233.7" cy="136.5" r=".51"/>
<circle cx="243.8" cy="136.5" r=".51"/>
<circle cx="165.1" cy="95.9" r=".51"/>
<circle cx="182.9" cy="83.2" r=".51"/>
<circle cx="203.2" cy="83.2" r=".51"/>
<circle cx="213.3" cy="68" r=".51"/>
<circle cx="213.3" cy="83.2" r=".51"/>
<circle cx="223.5" cy="83.2" r=".51"/>
<circle cx="233.7" cy="83.2" r=".51"/>
<circle cx="243.8" cy="83.2" r=".51"/>
<circle cx="165.1" cy="85.7" r=".51"/>
<circle cx="45.7" cy="101" r=".51"/>
<circle cx="61" cy="101" r=".51"/>
<circle cx="35.6" cy="52.7" r=".51"/>
<circle cx="58.4" cy="68" r=".51"/>
<circle cx="76.2" cy="75.6" r=".51"/>
<circle cx="68.6" cy="75.6" r=".51"/>
</g>
<text font-size="7.2" fill="#800000" x="228.6" y="181">mbed-HDK</text>
<text font-size="3.6" fill="#800000" x="228.6" y="187.3">LoRa SX1276 Shield - v1.1.0</text>
<g font-size="3.1" fill="#800000">
<text x="228.6" y="192.4">10/05/2018</text>
<text x="228.6" y="197.5">2/2</text>
<text x="245.2" y="192.4">15:58</text>
</g>
<g font-size="2.5" fill="#505050">
<text x="32" y="42.8">+3.3V</text>
<text x="147.3" y="52.7">RXTX_RF_MOD</text>
<text x="162.2" y="60.6">TP1</text>
<text x="51.1" y="71.5" transform="rotate(-90 51.1 71.5)">+3.3V</text>
<text x="68.6" y="73">+3.3V</text>
<text x="61.2" y="79.1" transform="rotate(-90 61.2 79.1)">+3.3V</text>
<text x="83.8" y="88.3">SX1276_NRST</text>
<text x="83.8" y="101">SPI_SCK</text>
<text x="83.8" y="103.5">SPI_MOSI</text>
<text x="83.8" y="106">SPI_MISO</text>
<text x="83.8" y="108.6">SX1276_NCS</text>
<text x="83.8" y="116.2">DIO0</text>
<text x="83.8" y="118.7">DIO1</text>
<text x="83.8" y="121.3">DIO2</text>
<text x="83.8" y="123.8">DIO3</text>
<text x="83.8" y="126.4">DIO4</text>
<text x="83.8" y="128.9">DIO5</text>
</g>
<g font-size="2.1" fill="#505050">
<text x="102.6" y="60">3</text>
<text x="102.6" y="57.4">2</text>
<text x="106.5" y="58.6">VR_ANA</text>
<text x="123.2" y="58.6">RXTX/RF_MOD</text>
<text x="140.1" y="57.4">20</text>
<text x="102.6" y="65.1">4</text>
<text x="106.5" y="61.1">VBAT_ANA</text>
<text x="101.5" y="67.6">14</text>
<text x="106.5" y="66.2">VR_DIG</text>
<text x="106.5" y="68.7">VBAT_DIG</text>
<text x="101.5" y="75.2">24</text>
<text x="106.5" y="76.3">VBAT_RF</text>
<text x="99.1" y="80.3">15*4</text>
<text x="106.5" y="81.4">GND</text>
<text x="264.4" y="82.8">RF</text>
<text x="271.6" y="84">RF</text>
<text x="102.6" y="87.9">7</text>
<text x="106.5" y="89">RESET</text>
<text x="130.8" y="86.5">RFI_LF</text>
<text x="140.1" y="85.4">1</text>
<text x="259.1" y="87.9">GND1*2</text>
<text x="271.6" y="89">GND</text>
<text x="102.6" y="93">5</text>
<text x="102.6" y="95.5">6</text>
<text x="106.5" y="94.1">XTA</text>
<text x="140.1" y="95.5">28</text>
<text x="101.5" y="100.6">16</text>
<text x="106.5" y="96.7">XTB</text>
<text x="106.5" y="101.7">SCK</text>
<text x="130.1" y="96.7">RFO_LF</text>
<text x="101.5" y="105.7">17</text>
<text x="101.5" y="103.2">18</text>
<text x="106.5" y="106.8">MISO</text>
<text x="106.5" y="104.3">MOSI</text>
<text x="131.1" y="106.8">VR_PA</text>
<text x="140.1" y="105.7">25</text>
<text x="101.5" y="108.2">19</text>
<text x="106.5" y="109.3">NSS</text>
<text x="102.6" y="115.8">8</text>
<text x="102.6" y="118.4">9</text>
<text x="106.5" y="117">DIO0</text>
<text x="106.5" y="119.5">DIO1/DCLK</text>
<text x="129.7" y="117">RFO_HF</text>
<text x="140.1" y="115.8">22</text>
<text x="101.5" y="120.9">10</text>
<text x="101.5" y="123.5">11</text>
<text x="106.5" y="122">DIO2/DATA</text>
<text x="106.5" y="124.6">DIO3</text>
<text x="101.5" y="126">12</text>
<text x="101.5" y="128.5">13</text>
<text x="106.5" y="127.1">DIO4</text>
<text x="106.5" y="129.7">DIO5</text>
<text x="130.4" y="127.1">RFI_HF</text>
<text x="140.1" y="131.1">27</text>
<text x="140.1" y="126">21</text>
<text x="127" y="132.2">PA_BOOST</text>
<text x="264.4" y="136.2">RF</text>
<text x="271.6" y="137.3">RF</text>
<text x="259.1" y="141.2">GND1*2</text>
<text x="271.6" y="142.4">GND</text>
</g>
</svg>
